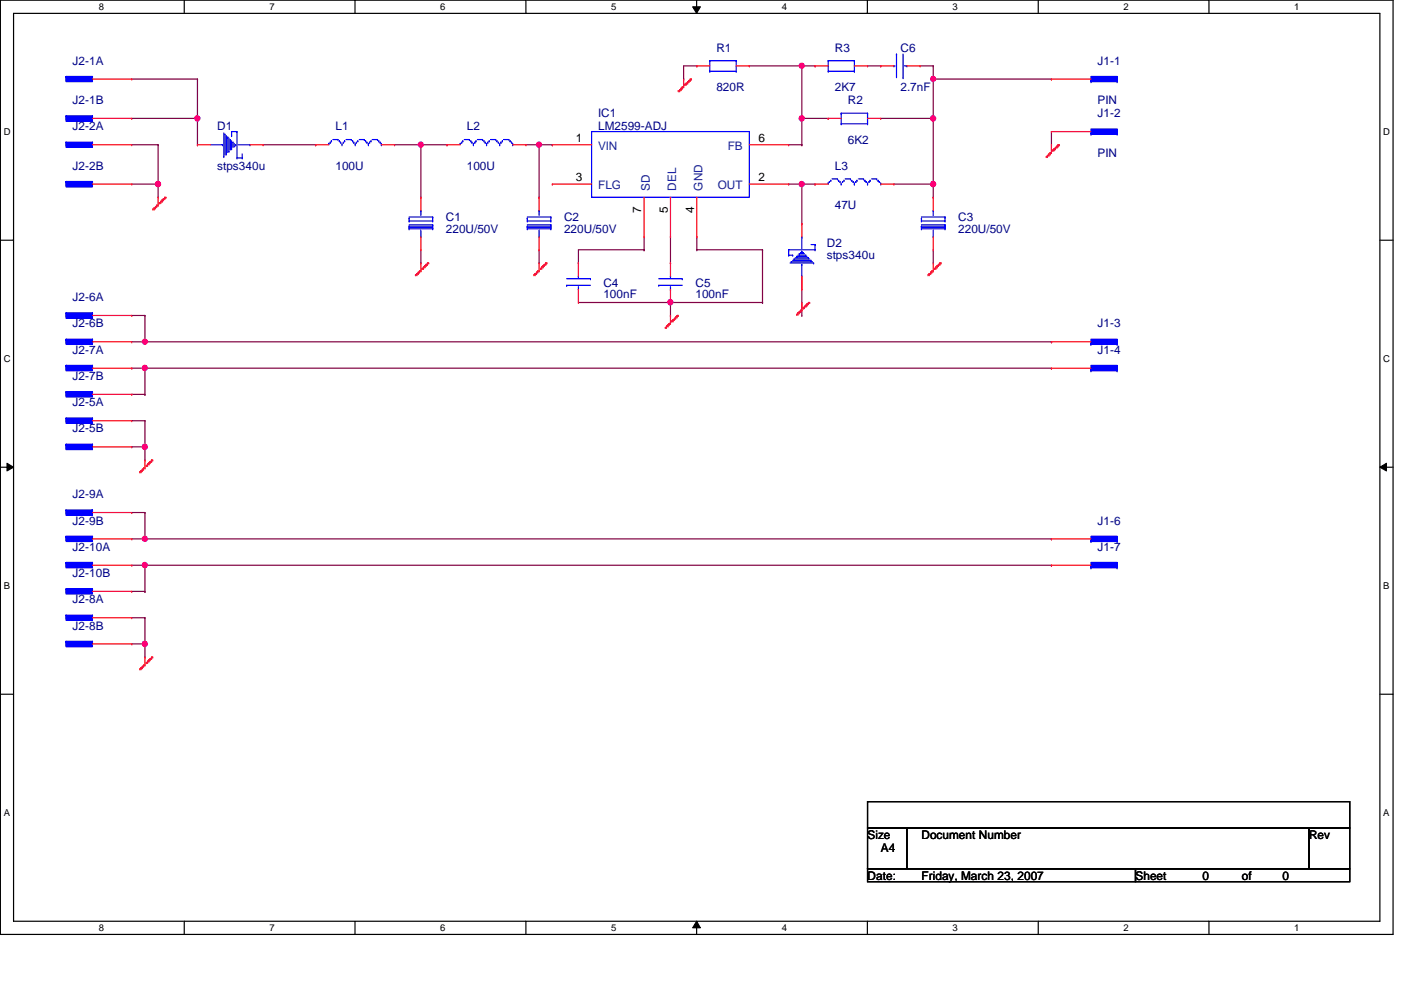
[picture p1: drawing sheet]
<svg xmlns="http://www.w3.org/2000/svg" width="297mm" height="210mm" viewBox="0 0 297 210" stroke-linecap="round" stroke-linejoin="round" font-family="sans-serif">
<path d="M.1 0h295.3v198.1h-295.3zM2.9 2.8h289.7v192.5h-289.7z" fill="none" stroke="#000" stroke-width=".25"/>
<g fill="#fff">
<path d="M21 .3h1.1v2.3h-1.1z"/>
<path d="M21 195.6h1.1v2.3h-1.1z"/>
</g>
<path d="M39.1 0v2.8M39.1 195.3v2.8" fill="none" stroke="#000" stroke-width=".25"/>
<g fill="#fff">
<path d="M57.1 .3h1.1v2.3h-1.1z"/>
<path d="M57.1 195.6h1.1v2.3h-1.1z"/>
</g>
<path d="M75.3 0v2.8M75.3 195.3v2.8" fill="none" stroke="#000" stroke-width=".25"/>
<g fill="#fff">
<path d="M93.3 .3h1.1v2.3h-1.1z"/>
<path d="M93.3 195.6h1.1v2.3h-1.1z"/>
</g>
<path d="M111.5 0v2.8M111.5 195.3v2.8" fill="none" stroke="#000" stroke-width=".25"/>
<g fill="#fff">
<path d="M129.6 .3h1.1v2.3h-1.1z"/>
<path d="M129.6 195.6h1.1v2.3h-1.1z"/>
</g>
<path d="M147.7 0v2.8M147.7 195.3v2.8" fill="none" stroke="#000" stroke-width=".25"/>
<path d="M146.9 1.4h1.6l-.8 1.4zM147.7 195.3l.8 1.4h-1.6z" fill="#000"/>
<path d="M146.9 1.4h1.6l-.8 1.4zM147.7 195.3l.8 1.4h-1.6z" fill="none" stroke="#000" stroke-width=".21"/>
<g fill="#fff">
<path d="M165.8 .3h1.1v2.3h-1.1z"/>
<path d="M165.8 195.6h1.1v2.3h-1.1z"/>
</g>
<path d="M183.9 0v2.8M183.9 195.3v2.8" fill="none" stroke="#000" stroke-width=".25"/>
<g fill="#fff">
<path d="M202 .3h1.1v2.3h-1.1z"/>
<path d="M202 195.6h1.1v2.3h-1.1z"/>
</g>
<path d="M220.1 0v2.8M220.1 195.3v2.8" fill="none" stroke="#000" stroke-width=".25"/>
<g fill="#fff">
<path d="M238.2 .3h1.1v2.3h-1.1z"/>
<path d="M238.2 195.6h1.1v2.3h-1.1z"/>
</g>
<path d="M256.3 0v2.8M256.3 195.3v2.8" fill="none" stroke="#000" stroke-width=".25"/>
<g fill="#fff">
<path d="M274.4 .3h1.1v2.3h-1.1z"/>
<path d="M274.4 195.6h1.1v2.3h-1.1z"/>
<path d="M.8 26.9h1.4v2.2h-1.4z"/>
<path d="M293.3 26.9h1.4v2.2h-1.4z"/>
<path d="M.8 75h1.4v2.2h-1.4z"/>
<path d="M293.3 75h1.4v2.2h-1.4z"/>
</g>
<path d="M.1 50.9h2.8M292.6 50.9h2.8" fill="none" stroke="#000" stroke-width=".25"/>
<g fill="#fff">
<path d="M.8 123.1h1.3v2.2h-1.3z"/>
<path d="M293.3 123.1h1.3v2.2h-1.3z"/>
</g>
<path d="M.1 99.1h2.8M292.6 99.1h2.8" fill="none" stroke="#000" stroke-width=".25"/>
<path d="M1.5 98.2l1.4 .9-1.4 .8zM292.6 99.1l1.4-.9v1.7z" fill="#000"/>
<path d="M1.5 98.2l1.4 .9-1.4 .8zM292.6 99.1l1.4-.9v1.7z" fill="none" stroke="#000" stroke-width=".21"/>
<g fill="#fff">
<path d="M.8 171.2h1.3v2.3h-1.3z"/>
<path d="M293.3 171.2h1.3v2.3h-1.3z"/>
</g>
<path d="M.1 147.2h2.8M292.6 147.2h2.8" fill="none" stroke="#000" stroke-width=".25"/>
<g fill="none" stroke="#800040" stroke-width=".25">
<path d="M27.9 16.8h14M41.9 16.8h.1M144.9 14h2.8M147.7 14h.1M158.9 14h11.1M170 14h.1M183.9 14h2.8M186.7 14h.1M195.1 14h2.8M197.9 14h.1M197.9 16.8h25M222.9 16.8h.1"/>
<path d="M27.9 25.1h14M41.9 25.1h.1"/>
</g>
<circle cx="41.8" cy="25.1" r=".55" fill="#f0f"/>
<circle cx="41.8" cy="25.1" r=".55" fill="none" stroke="#f0f" stroke-width=".25"/>
<path d="M27.9 30.7h5.6M33.5 30.7h.1M55.8 30.7h11.1M66.9 30.7h.1M83.6 30.7h5.6M89.2 30.7h.1M111.5 30.7h2.8M114.3 30.7h.1M170 25.1h5.6M175.6 25.1h.1M186.7 25.1h11.2M197.9 25.1h.1" fill="none" stroke="#800040" stroke-width=".25"/>
<circle cx="114.3" cy="30.7" r=".54" fill="#f0f"/>
<circle cx="114.3" cy="30.7" r=".54" fill="none" stroke="#f0f" stroke-width=".25"/>
<g fill="none" stroke="#800040" stroke-width=".25">
<path d="M27.9 39h5.6M33.5 39h.1M167.2 30.7h2.8M167.2 39h2.8M170 30.7h.1M170 39h.1M189.5 39h8.4M197.9 39h.1M122.6 53h14M136.6 53h.1M147.7 53h14M161.7 53h.1"/>
<path d="M122.6 64.1h19.6M142.2 64.1h.1"/>
</g>
<circle cx="142.1" cy="64.1" r=".55" fill="#f0f"/>
<circle cx="142.1" cy="64.1" r=".55" fill="none" stroke="#f0f" stroke-width=".25"/>
<path d="M27.9 66.9h2.8M27.9 72.5h2.8M30.7 66.9h.1M30.7 72.5h.1" fill="none" stroke="#800040" stroke-width=".25"/>
<circle cx="30.7" cy="72.4" r=".54" fill="#f0f"/>
<circle cx="30.7" cy="72.4" r=".54" fill="none" stroke="#f0f" stroke-width=".25"/>
<path d="M27.9 78.1h2.8M30.7 78.1h.1" fill="none" stroke="#800040" stroke-width=".25"/>
<circle cx="30.7" cy="78" r=".55" fill="#f0f"/>
<circle cx="30.7" cy="78" r=".55" fill="none" stroke="#f0f" stroke-width=".25"/>
<path d="M27.9 83.6h2.8M27.9 89.2h2.8M27.9 94.7h2.8M30.7 83.6h.1M30.7 89.2h.1M30.7 94.7h.1M27.9 108.7h2.8M27.9 114.3h2.8M30.7 108.7h.1M30.7 114.3h.1" fill="none" stroke="#800040" stroke-width=".25"/>
<circle cx="30.7" cy="114.2" r=".54" fill="#f0f"/>
<circle cx="30.7" cy="114.2" r=".54" fill="none" stroke="#f0f" stroke-width=".25"/>
<path d="M27.9 119.8h2.8M30.7 119.8h.1" fill="none" stroke="#800040" stroke-width=".25"/>
<circle cx="30.7" cy="119.8" r=".55" fill="#f0f"/>
<circle cx="30.7" cy="119.8" r=".55" fill="none" stroke="#f0f" stroke-width=".25"/>
<path d="M27.9 125.4h2.8M27.9 131h2.8M27.9 136.5h2.8M30.7 125.4h.1M30.7 131h.1M30.7 136.5h.1" fill="none" stroke="#800040" stroke-width=".25"/>
<circle cx="30.7" cy="136.5" r=".55" fill="#f0f"/>
<circle cx="30.7" cy="136.5" r=".55" fill="none" stroke="#f0f" stroke-width=".25"/>
<path d="M30.7 72.5h.1M30.7 66.9v5.6M30.7 78.1v5.5M30.7 83.6h.1M30.7 94.7h.1M30.7 89.2v5.5" fill="none" stroke="#800040" stroke-width=".25"/>
<circle cx="30.7" cy="94.7" r=".55" fill="#f0f"/>
<circle cx="30.7" cy="94.7" r=".55" fill="none" stroke="#f0f" stroke-width=".25"/>
<path d="M33.5 39h.1M33.5 30.7v8.3M30.7 114.3h.1M30.7 108.7v5.6M30.7 119.8v5.6M30.7 125.4h.1M30.7 136.5h.1M30.7 131v5.5" fill="none" stroke="#800040" stroke-width=".25"/>
<circle cx="33.5" cy="39" r=".55" fill="#f0f"/>
<circle cx="33.5" cy="39" r=".55" fill="none" stroke="#f0f" stroke-width=".25"/>
<path d="M41.9 16.8v8.3M41.9 25.1h.1M89.2 30.7v11.1M89.2 41.8h.1" fill="none" stroke="#800040" stroke-width=".25"/>
<circle cx="89.2" cy="30.7" r=".54" fill="#f0f"/>
<circle cx="89.2" cy="30.7" r=".54" fill="none" stroke="#f0f" stroke-width=".25"/>
<g fill="none" stroke="#800040" stroke-width=".25">
<path d="M144.9 16.8h.1M144.9 14v2.8M170 14v11.1M114.3 30.7v11.1M170 25.1h.1M89.2 55.8h.1M89.2 53v2.8M114.3 41.8h.1M114.3 55.8h.1M114.3 53v2.8M122.6 55.8h.1M122.6 53v2.8"/>
<path d="M136.6 53h.1M136.6 50.2v2.8M142.2 55.8h.1M142.2 50.2v5.6M147.7 53h.1M147.7 50.2v2.8M161.7 53v11.1M142.2 66.9h.1M142.2 64.1v2.8M161.7 64.1h.1"/>
</g>
<circle cx="170" cy="13.9" r=".54" fill="#f0f"/>
<circle cx="170" cy="13.9" r=".54" fill="none" stroke="#f0f" stroke-width=".25"/>
<circle cx="170" cy="25.1" r=".55" fill="#f0f"/>
<circle cx="170" cy="25.1" r=".55" fill="none" stroke="#f0f" stroke-width=".25"/>
<path d="M170 39v8.4M170 47.4h.1" fill="none" stroke="#800040" stroke-width=".25"/>
<circle cx="170" cy="39" r=".55" fill="#f0f"/>
<circle cx="170" cy="39" r=".55" fill="none" stroke="#f0f" stroke-width=".25"/>
<path d="M197.9 16.8h.1M197.9 14v2.8M170 58.5v8.4M170 66.9h.1" fill="none" stroke="#800040" stroke-width=".25"/>
<circle cx="197.8" cy="16.7" r=".54" fill="#f0f"/>
<circle cx="197.8" cy="16.7" r=".54" fill="none" stroke="#f0f" stroke-width=".25"/>
<path d="M170 14h2.8M172.8 14h.1M197.9 16.8v8.3M197.9 25.1h.1M222.9 30.7h.1M222.9 27.9v2.8M197.9 55.8h.1M197.9 53v2.8" fill="none" stroke="#800040" stroke-width=".25"/>
<circle cx="197.8" cy="25.1" r=".55" fill="#f0f"/>
<circle cx="197.8" cy="25.1" r=".55" fill="none" stroke="#f0f" stroke-width=".25"/>
<path d="M41.9 30.7h.1M41.9 25.1v5.6M170 30.7h.1M170 25.1v5.6M197.9 39h.1M197.9 25.1v13.9" fill="none" stroke="#800040" stroke-width=".25"/>
<circle cx="197.8" cy="39" r=".55" fill="#f0f"/>
<circle cx="197.8" cy="39" r=".55" fill="none" stroke="#f0f" stroke-width=".25"/>
<g fill="none" stroke="#800040" stroke-width=".25">
<path d="M33.5 39v2.8M89.2 30.7h5.6M94.8 30.7h.1M114.3 30.7h2.8M117.1 30.7h.1M170 39h2.8M172.8 39h.1M197.9 39v2.8M33.5 41.8h.1M197.9 41.8h.1M30.7 72.5h192.2M30.7 78.1h192.2"/>
<path d="M142.2 64.1h19.5M161.7 64.1h.1M222.9 72.5h.1M222.9 78.1h.1M30.7 97.5h.1M30.7 94.7v2.8M30.7 114.3h192.2M30.7 119.8h192.2M222.9 114.3h.1M222.9 119.8h.1M30.7 139.3h.1M30.7 136.5v2.8"/>
</g>
<g fill="none" stroke="#f00" stroke-width=".25">
<path d="M143.8 19.3h.1M143.8 19.3h.3M144.1 19h.1M144.1 19.3h.1M144.1 19h.3M144.1 19v.3M144.4 18.7h.1M144.4 19h.1M144.4 18.7h.2M144.4 18.7v.3M144.6 18.4h.1M144.6 18.7h.1"/>
<path d="M144.6 18.4h.3M144.6 18.4v.3M144.9 18.4h.1M144.9 16.8v1.6M145.2 17.9h.1M145.2 17.9v.3M145.2 17.9h.3M145.5 17.9h.1M145.5 17.6h.1M145.5 17.6v.3M145.5 17.6h.3M145.8 17.6h.1"/>
<path d="M145.8 17.3h.1M145.8 17.3v.3M145.8 17.3h.2M146 17.3h.1M146 17.1h.1M146 17.1v.2M146 17.1h.3M146.3 17.1h.1M146.3 16.8h.1M146.3 16.8v.3M146.3 16.8h.3M146.6 16.8h.1"/>
<path d="M117.1 30.7h.1M117.1 39h.1M117.1 30.7h8.3M117.1 39h8.3M158.9 30.7h8.3M158.9 39h8.3M167.2 30.7h.1M167.2 39h.1M221.8 33.2h.1M221.8 33.2h.3M222.1 32.9h.1M222.1 33.2h.1"/>
<path d="M222.1 32.9h.3M222.1 32.9v.3M222.4 32.6h.1M222.4 32.9h.1M222.4 32.6h.3M222.4 32.6v.3M222.7 32.3h.1M222.7 32.6h.1M222.7 32.3h.2M222.7 32.3v.3M222.9 32.3h.1M222.9 30.7v1.6"/>
<path d="M223.2 31.8h.1M223.2 31.8v.3M223.2 31.8h.3M223.5 31.8h.1M223.5 31.5h.1M223.5 31.5v.3M223.5 31.5h.3M223.8 31.5h.1M223.8 31.2h.1M223.8 31.2v.3M223.8 31.2h.3M224.1 31.2h.1"/>
<path d="M224.1 31h.1M224.1 31v.2M224.1 31h.2M224.3 31h.1M224.3 30.7h.1M224.3 30.7v.3M224.3 30.7h.3M224.6 30.7h.1M32.4 44.3h.1M32.4 44.3h.3M32.7 44.1h.1M32.7 44.3h.1"/>
<path d="M32.7 44.1h.3M32.7 44.1v.2M33 43.8h.1M33 44.1h.1M33 43.8h.2M33 43.8v.3M33.2 43.5h.1M33.2 43.8h.1M33.2 43.5h.3M33.2 43.5v.3M33.5 43.5h.1M33.5 41.8v1.7"/>
<path d="M33.8 43h.1M33.8 43v.2M33.8 43h.3M34.1 43h.1M34.1 42.7h.1M34.1 42.7v.3M34.1 42.7h.3M34.4 42.7h.1M34.4 42.4h.1M34.4 42.4v.3M34.4 42.4h.2M34.6 42.4h.1"/>
<path d="M34.6 42.1h.1M34.6 42.1v.3M34.6 42.1h.3M34.9 42.1h.1M34.9 41.8h.1M34.9 41.8v.3M34.9 41.8h.3M35.2 41.8h.1M88.1 58.3h.1M88.1 58.3h.3M88.4 58h.1M88.4 58.3h.1"/>
<path d="M88.4 58h.3M88.4 58v.3M88.7 57.7h.1M88.7 58h.1M88.7 57.7h.2M88.7 57.7v.3M88.9 57.4h.1M88.9 57.7h.1M88.9 57.4h.3M88.9 57.4v.3M89.2 57.4h.1M89.2 55.8v1.6"/>
<path d="M89.5 56.9h.1M89.5 56.9h.3M89.5 56.9v.2M89.8 56.9h.1M89.8 56.6h.1M89.8 56.6h.3M89.8 56.6v.3M90.1 56.6h.1M90.1 56.3h.1M90.1 56.3h.2M90.1 56.3v.3M90.3 56.3h.1"/>
<path d="M90.3 56h.1M90.3 56h.3M90.3 56v.3M90.6 56h.1M90.6 55.8h.1M90.6 55.8h.3M90.6 55.8v.2M90.9 55.8h.1M113.2 58.3h.1M113.2 58.3h.2M113.4 58h.1M113.4 58.3h.1"/>
<path d="M113.4 58h.3M113.4 58v.3M113.7 57.7h.1M113.7 58h.1M113.7 57.7h.3M113.7 57.7v.3M114 57.4h.1M114 57.7h.1M114 57.4h.3M114 57.4v.3M114.3 57.4h.1M114.3 55.8v1.6"/>
<path d="M114.6 56.9h.1M114.6 56.9v.2M114.6 56.9h.2M114.8 56.9h.1M114.8 56.6h.1M114.8 56.6v.3M114.8 56.6h.3M115.1 56.6h.1M115.1 56.3h.1M115.1 56.3v.3M115.1 56.3h.3M115.4 56.3h.1"/>
<path d="M115.4 56h.1M115.4 56v.3M115.4 56h.3M115.7 56h.1M115.7 55.8h.1M115.7 55.8v.2M115.7 55.8h.2M115.9 55.8h.1M136.6 50.2h.1M136.6 41.8v8.4M142.2 50.2h.1M142.2 41.8v8.4"/>
<path d="M147.7 50.2h.1M147.7 41.8v8.4M196.8 58.3h.1M196.8 58.3h.2M197 58h.1M197 58.3h.1M197 58h.3M197 58v.3M197.3 57.7h.1M197.3 58h.1M197.3 57.7h.3M197.3 57.7v.3"/>
<path d="M197.6 57.4h.1M197.6 57.7h.1M197.6 57.4h.3M197.6 57.4v.3M197.9 57.4h.1M197.9 55.8v1.6M198.2 56.9h.1M198.2 56.9h.2M198.2 56.9v.2M198.4 56.9h.1M198.4 56.6h.1M198.4 56.6h.3"/>
<path d="M198.4 56.6v.3M198.7 56.6h.1M198.7 56.3h.1M198.7 56.3h.3M198.7 56.3v.3M199 56.3h.1M199 56h.1M199 56h.3M199 56v.3M199.3 56h.1M199.3 55.8h.1M199.3 55.8h.2"/>
<path d="M199.3 55.8v.2M199.5 55.8h.1M141.1 69.4h.1M141.1 69.4h.2M141.3 69.1h.1M141.3 69.4h.1M141.3 69.1h.3M141.3 69.1v.3M141.6 68.8h.1M141.6 69.1h.1M141.6 68.8h.3M141.6 68.8v.3"/>
<path d="M141.9 68.6h.1M141.9 68.8h.1M141.9 68.6h.3M141.9 68.6v.2M142.2 68.6h.1M142.2 66.9v1.7M142.4 68h.1M142.4 68v.3M142.4 68h.3M142.7 68h.1M142.7 67.7h.1M142.7 67.7v.3"/>
<path d="M142.7 67.7h.3M143 67.7h.1M143 67.5h.1M143 67.5v.2M143 67.5h.3M143.3 67.5h.1M143.3 67.2h.1M143.3 67.2v.3M143.3 67.2h.2M143.5 67.2h.1M143.5 66.9h.1M143.5 66.9v.3"/>
<path d="M143.5 66.9h.3M143.8 66.9h.1M168.9 66.6h.1M168.9 66.6h.3M169.2 66.3h.1M169.2 66.6h.1M169.2 66.3h.3M169.2 66.3v.3M169.5 66.1h.1M169.5 66.3h.1M169.5 66.1h.2M169.5 66.1v.2"/>
<path d="M169.7 65.8h.1M169.7 66.1h.1M169.7 65.8h.3M169.7 65.8v.3M170 65.8h.1M170 64.1v1.7M170.3 65.2h.1M170.3 65.2v.3M170.3 65.2h.3M170.6 65.2h.1M170.6 64.9h.1M170.6 64.9v.3"/>
<path d="M170.6 64.9h.3M170.9 64.9h.1M170.9 64.7h.1M170.9 64.7v.2M170.9 64.7h.2M171.1 64.7h.1M171.1 64.4h.1M171.1 64.4v.3M171.1 64.4h.3M171.4 64.4h.1M171.4 64.1h.1M171.4 64.1v.3"/>
<path d="M171.4 64.1h.3M171.7 64.1h.1M29.9 99.8h.1M29.9 99.8h.3M29.9 99.8v.2M30.2 99.5h.1M30.2 99.8h.1M30.2 99.5h.2M30.2 99.5v.3M30.4 99.2h.1M30.4 99.5h.1M30.4 99.2h.3"/>
<path d="M30.4 99.2v.3M30.7 99.2h.1M30.7 97.5v1.7M31 98.7h.1M31 98.7v.2M31 98.7h.3M31.3 98.7h.1M31.3 98.4h.1M31.3 98.4v.3M31.3 98.4h.3M31.6 98.4h.1M31.6 98.1h.1"/>
<path d="M31.6 98.1v.3M31.6 98.1h.2M31.8 98.1h.1M31.8 97.8h.1M31.8 97.8v.3M31.8 97.8h.3M32.1 97.8h.1M32.1 97.5h.1M32.1 97.5v.3M32.1 97.5h.3M32.4 97.5h.1M29.6 100h.1"/>
<path d="M29.6 100h.3M29.9 100h.1M30.7 139.3v1.7M31.6 139.9h.1M31.6 139.9v.3M31.6 139.9h.2M31.8 139.9h.1M31.8 139.6h.1M31.8 139.6v.3M31.8 139.6h.3M32.1 139.6h.1M32.1 139.3h.1"/>
<path d="M32.1 139.3v.3M32.1 139.3h.3M32.4 139.3h.1M29.6 141.8h.1M29.6 141.8h.3M29.9 141.6h.1M29.9 141.8h.1M29.9 141.6v.2M29.9 141.6h.3M30.2 141.3h.1M30.2 141.6h.1M30.2 141.3v.3"/>
<path d="M30.2 141.3h.2M30.4 141h.1M30.4 141.3h.1M30.4 141v.3M30.4 141h.3M30.7 141h.1M31 140.5h.1M31 140.5v.2M31 140.5h.3M31.3 140.5h.1M31.3 140.2h.1M31.3 140.2v.3"/>
<path d="M31.3 140.2h.3M31.6 140.2h.1"/>
</g>
<path d="M183.9 170h102.3v5.6h-102.3zM183.9 175.6h8.4v8.6h-8.4zM192.3 175.6h85.2v8.6h-85.2zM277.5 175.6h8.7v8.6h-8.7zM183.9 184.2h56.8v2.7h-56.8zM240.7 184.2h45.5v2.7h-45.5z" fill="none" stroke="#000" stroke-width=".25"/>
<path d="M125.4 27.9h33.5v13.9h-33.5z" fill="none" stroke="#00f" stroke-width=".25"/>
<path d="M14 16.2h5.6v1.1h-5.6z" fill-rule="evenodd" fill="#00f"/>
<path d="M14 16.2h5.6v1.1h-5.6zM14 16.2h.1M14 16.2v.9M19.6 16.2h.1M19.6 16.2v.3" fill="none" stroke="#00f" stroke-width=".25"/>
<path d="M19.6 16.8h8.3M27.9 16.8h.1" fill="none" stroke="#f00" stroke-width=".25"/>
<path d="M14 24.6h5.6v1.1h-5.6z" fill-rule="evenodd" fill="#00f"/>
<path d="M14 24.6h5.6v1.1h-5.6zM14 24.6h.1M14 24.6v.8M19.6 24.6h.1M19.6 24.6v.2" fill="none" stroke="#00f" stroke-width=".25"/>
<path d="M19.6 25.1h8.3M27.9 25.1h.1" fill="none" stroke="#f00" stroke-width=".25"/>
<path d="M14 30.1h5.6v1.1h-5.6z" fill-rule="evenodd" fill="#00f"/>
<path d="M14 30.1h5.6v1.1h-5.6zM14 30.1h.1M14 30.1v.9M19.6 30.1h.1M19.6 30.1v.3" fill="none" stroke="#00f" stroke-width=".25"/>
<path d="M19.6 30.7h8.3M27.9 30.7h.1" fill="none" stroke="#f00" stroke-width=".25"/>
<path d="M14 38.5h5.6v1.1h-5.6z" fill-rule="evenodd" fill="#00f"/>
<path d="M14 38.5h5.6v1.1h-5.6zM14 38.5h.1M14 38.5v.8M19.6 38.5h.1M19.6 38.5v.3" fill="none" stroke="#00f" stroke-width=".25"/>
<path d="M19.6 39h8.3M27.9 39h.1" fill="none" stroke="#f00" stroke-width=".25"/>
<path d="M14 66.3h5.6v1.2h-5.6z" fill-rule="evenodd" fill="#00f"/>
<path d="M14 66.3h5.6v1.2h-5.6zM14 66.3h.1M14 66.3v.9M19.6 66.3h.1M19.6 66.3v.3" fill="none" stroke="#00f" stroke-width=".25"/>
<path d="M19.6 66.9h8.3M27.9 66.9h.1" fill="none" stroke="#f00" stroke-width=".25"/>
<path d="M14 71.9h5.6v1.1h-5.6z" fill-rule="evenodd" fill="#00f"/>
<path d="M14 71.9h5.6v1.1h-5.6zM14 71.9h.1M14 71.9v.9M19.6 71.9h.1M19.6 71.9v.3" fill="none" stroke="#00f" stroke-width=".25"/>
<path d="M19.6 72.5h8.3M27.9 72.5h.1" fill="none" stroke="#f00" stroke-width=".25"/>
<path d="M14 77.5h5.6v1.1h-5.6z" fill-rule="evenodd" fill="#00f"/>
<path d="M14 77.5h5.6v1.1h-5.6zM14 77.5h.1M14 77.5v.8M19.6 77.5h.1M19.6 77.5v.3" fill="none" stroke="#00f" stroke-width=".25"/>
<path d="M19.6 78.1h8.3M27.9 78.1h.1" fill="none" stroke="#f00" stroke-width=".25"/>
<path d="M14 83.1h5.6v1.1h-5.6z" fill-rule="evenodd" fill="#00f"/>
<path d="M14 83.1h5.6v1.1h-5.6zM14 83.1h.1M14 83.1v.8M19.6 83.1h.1M19.6 83.1v.3" fill="none" stroke="#00f" stroke-width=".25"/>
<path d="M19.6 83.6h8.3M27.9 83.6h.1" fill="none" stroke="#f00" stroke-width=".25"/>
<path d="M14 88.6h5.6v1.1h-5.6z" fill-rule="evenodd" fill="#00f"/>
<path d="M14 88.6h5.6v1.1h-5.6zM14 88.6h.1M14 88.6v.9M19.6 88.6h.1M19.6 88.6v.3" fill="none" stroke="#00f" stroke-width=".25"/>
<path d="M19.6 89.2h8.3M27.9 89.2h.1" fill="none" stroke="#f00" stroke-width=".25"/>
<path d="M14 94.2h5.6v1.1h-5.6z" fill-rule="evenodd" fill="#00f"/>
<path d="M14 94.2h5.6v1.1h-5.6zM14 94.2h.1M14 94.2v.8M19.6 94.2h.1M19.6 94.2v.3" fill="none" stroke="#00f" stroke-width=".25"/>
<path d="M19.6 94.7h8.3M27.9 94.7h.1" fill="none" stroke="#f00" stroke-width=".25"/>
<path d="M14 108.1h5.6v1.2h-5.6z" fill-rule="evenodd" fill="#00f"/>
<path d="M14 108.1h5.6v1.2h-5.6zM14 108.1h.1M14 108.1v.9M19.6 108.1h.1M19.6 108.1v.3" fill="none" stroke="#00f" stroke-width=".25"/>
<path d="M19.6 108.7h8.3M27.9 108.7h.1" fill="none" stroke="#f00" stroke-width=".25"/>
<path d="M14 113.7h5.6v1.1h-5.6z" fill-rule="evenodd" fill="#00f"/>
<path d="M14 113.7h5.6v1.1h-5.6zM14 113.7h.1M14 113.7v.9M19.6 113.7h.1M19.6 113.7v.3" fill="none" stroke="#00f" stroke-width=".25"/>
<path d="M19.6 114.3h8.3M27.9 114.3h.1" fill="none" stroke="#f00" stroke-width=".25"/>
<path d="M14 119.3h5.6v1.1h-5.6z" fill-rule="evenodd" fill="#00f"/>
<path d="M14 119.3h5.6v1.1h-5.6zM14 119.3h.1M14 119.3v.8M19.6 119.3h.1M19.6 119.3v.2" fill="none" stroke="#00f" stroke-width=".25"/>
<path d="M19.6 119.8h8.3M27.9 119.8h.1" fill="none" stroke="#f00" stroke-width=".25"/>
<path d="M14 124.8h5.6v1.1h-5.6z" fill-rule="evenodd" fill="#00f"/>
<path d="M14 124.8h5.6v1.1h-5.6zM14 124.8h.1M14 124.8v.9M19.6 124.8h.1M19.6 124.8v.3" fill="none" stroke="#00f" stroke-width=".25"/>
<path d="M19.6 125.4h8.3M27.9 125.4h.1" fill="none" stroke="#f00" stroke-width=".25"/>
<path d="M14 130.4h5.6v1.1h-5.6z" fill-rule="evenodd" fill="#00f"/>
<path d="M14 130.4h5.6v1.1h-5.6zM14 130.4h.1M14 130.4v.8M19.6 130.4h.1M19.6 130.4v.3" fill="none" stroke="#00f" stroke-width=".25"/>
<path d="M19.6 131h8.3M27.9 131h.1" fill="none" stroke="#f00" stroke-width=".25"/>
<path d="M14 136h5.6v1.1h-5.6z" fill-rule="evenodd" fill="#00f"/>
<path d="M14 136h5.6v1.1h-5.6zM14 136h.1M14 136v.8M19.6 136h.1M19.6 136v.3" fill="none" stroke="#00f" stroke-width=".25"/>
<path d="M19.6 136.5h8.3M27.9 136.5h.1" fill="none" stroke="#f00" stroke-width=".25"/>
<path d="M231.3 16.2h5.6v1.1h-5.6z" fill-rule="evenodd" fill="#00f"/>
<path d="M231.3 16.2h5.6v1.1h-5.6zM231.3 17.3h.1M231.3 17.1v.2M236.9 17.3h.1M236.9 16.5v.8" fill="none" stroke="#00f" stroke-width=".25"/>
<path d="M222.9 16.8h.1M222.9 16.8h8.4" fill="none" stroke="#f00" stroke-width=".25"/>
<path d="M231.3 27.3h5.6v1.1h-5.6z" fill-rule="evenodd" fill="#00f"/>
<path d="M231.3 27.3h5.6v1.1h-5.6zM231.3 28.4h.1M231.3 28.2v.2M236.9 28.4h.1M236.9 27.6v.8" fill="none" stroke="#00f" stroke-width=".25"/>
<path d="M222.9 27.9h.1M222.9 27.9h8.4" fill="none" stroke="#f00" stroke-width=".25"/>
<path d="M231.3 71.9h5.6v1.1h-5.6z" fill-rule="evenodd" fill="#00f"/>
<path d="M231.3 71.9h5.6v1.1h-5.6zM231.3 73h.1M231.3 72.8v.2M236.9 73h.1M236.9 72.2v.8" fill="none" stroke="#00f" stroke-width=".25"/>
<path d="M222.9 72.5h.1M222.9 72.5h8.4" fill="none" stroke="#f00" stroke-width=".25"/>
<path d="M231.3 77.5h5.6v1.1h-5.6z" fill-rule="evenodd" fill="#00f"/>
<path d="M231.3 77.5h5.6v1.1h-5.6zM231.3 78.6h.1M231.3 78.3v.3M236.9 78.6h.1M236.9 77.8v.8" fill="none" stroke="#00f" stroke-width=".25"/>
<path d="M222.9 78.1h.1M222.9 78.1h8.4" fill="none" stroke="#f00" stroke-width=".25"/>
<path d="M231.3 113.7h5.6v1.1h-5.6z" fill-rule="evenodd" fill="#00f"/>
<path d="M231.3 113.7h5.6v1.1h-5.6zM231.3 114.8h.1M231.3 114.6v.2M236.9 114.8h.1M236.9 114v.8" fill="none" stroke="#00f" stroke-width=".25"/>
<path d="M222.9 114.3h.1M222.9 114.3h8.4" fill="none" stroke="#f00" stroke-width=".25"/>
<path d="M231.3 119.3h5.6v1.1h-5.6z" fill-rule="evenodd" fill="#00f"/>
<g fill="none" stroke="#00f" stroke-width=".25">
<path d="M150.5 12.9h.1M150.5 15.1h.1M150.5 12.9v2.2M150.5 12.9h5.6M150.5 15.1h5.6M156.1 12.9h.1M156.1 15.1h.1M156.1 12.9v2.2M175.6 12.9h.1M175.6 15.1h.1M175.6 12.9h5.5M175.6 15.1h5.5"/>
<path d="M175.6 12.9v2.2M181.1 12.9h.1M181.1 15.1h.1M181.1 12.9v2.2M189.5 14h.1M189.5 14h.3M190.1 11.5h.1M190.1 11.5v5M191.5 16.5h.1M191.5 11.5v5M191.7 14h.6M192.3 14h.1"/>
<path d="M44.7 30.7h2.5M47.2 30.7h.1M47.5 33.2h.1M47.5 28.2v5M47.7 28.4h.1M47.7 28.4v4.5M48 32.6h.1M48 28.7v3.9M48.3 29h.1M48.3 29v3.3M48.6 32.1h.1M48.6 29.3v2.8"/>
<path d="M48.8 29.6h.1M48.8 29.6v2.2M49.1 31.5h.1M49.1 27.9h.1M49.1 28.7h.1M49.1 27.9v.8M49.1 29.8v1.7M49.1 27.9h1.1M49.4 30.1h.1M49.4 30.1v1.1M49.7 31h.1M49.7 30.4v.6"/>
<path d="M49.9 30.7h.1M50.2 33.5h.1M50.2 27.9h.1M50.2 33.5h1.1M50.2 27.9v5.6M50.5 30.7h2.5M51.3 33.5h.1M51.3 32.6v.9M53 30.7h.1M69.7 30.4h.1M69.7 30.4v.3M70 30.1h.1"/>
<path d="M70.3 29.8h.1M70.6 29.6h1.1M71.7 29.6h.1M72 29.8h.1M72.2 30.1h.1M72.5 30.7h.1M72.5 30.4v.3M72.8 30.1h.1M73.1 29.8h.1M73.4 29.6h1.1M74.5 29.6h.1M74.8 29.8h.1"/>
<path d="M75 30.1h.1M75.3 30.7h.1M75.3 30.4v.3M75.6 30.1h.1M75.9 29.8h.1M76.2 29.6h1.1M77.3 29.6h.1M77.5 29.8h.1M77.8 30.1h.1M78.1 30.7h.1M78.1 30.4v.3M78.4 30.1h.1"/>
<path d="M78.7 29.8h.1M78.9 29.6h1.1M80 29.6h.1M80.3 29.8h.1M80.6 30.1h.1M80.9 30.7h.1M80.9 30.4v.3M97.6 30.4h.1M97.6 30.4v.3M97.9 30.1h.1M98.1 29.8h.1M98.4 29.6h1.1"/>
<path d="M99.5 29.6h.1M99.8 29.8h.1M100.1 30.1h.1M100.4 30.7h.1M100.4 30.4v.3M100.7 30.1h.1M100.9 29.8h.1M101.2 29.6h1.1M102.3 29.6h.1M102.6 29.8h.1M102.9 30.1h.1M103.2 30.7h.1"/>
<path d="M103.2 30.4v.3M103.4 30.1h.1M103.7 29.8h.1M104 29.6h1.1M105.1 29.6h.1M105.4 29.8h.1M105.7 30.1h.1M106 30.7h.1M106 30.4v.3M106.2 30.1h.1M106.5 29.8h.1M106.8 29.6h1.1"/>
<path d="M107.9 29.6h.1M108.2 29.8h.1M108.5 30.1h.1M108.7 30.7h.1M108.7 30.4v.3M175.6 38.8h.1M175.6 38.8v.2M175.8 38.5h.1M176.1 38.2h.1M176.4 37.9h1.1M177.5 37.9h.1M177.8 38.2h.1"/>
<path d="M178.1 38.5h.1M178.3 39h.1M178.3 24h.1M178.3 26.2h.1M178.3 24v2.2M178.3 38.8v.2M178.3 24h5.6M178.3 26.2h5.6M178.6 38.5h.1M178.9 38.2h.1M179.2 37.9h1.1M180.3 37.9h.1"/>
<path d="M180.6 38.2h.1M180.9 38.5h.1M181.1 39h.1M181.1 38.8v.2M181.4 38.5h.1M181.7 38.2h.1M182 37.9h1.1M183.1 37.9h.1M183.4 38.2h.1M183.6 38.5h.1M183.9 39h.1M183.9 24h.1"/>
<path d="M183.9 26.2h.1M183.9 24v2.2M183.9 38.8v.2M184.2 38.5h.1M184.5 38.2h.1M184.8 37.9h1.1M185.9 37.9h.1M186.2 38.2h.1M186.4 38.5h.1M186.7 39h.1M186.7 38.8v.2M86.7 46.9h.1"/>
<path d="M86.7 46.3h.1M86.7 48h.1M86.7 48.3h.1M86.7 48.5h.1M86.7 46h5M86.7 46.9h5M86.7 46.3v.6M86.7 48v.3M86.7 47.7h5M86.7 48h5M86.7 48.3h5M86.7 48.5h5"/>
<path d="M89.2 50.2h.1M89.2 44.6h.1M89.2 44.6v1.1M89.2 48.8v1.4M91.7 46h.1M91.7 46.9h.1M91.7 47.7h.1M91.7 48h.1M91.7 48.3h.1M91.7 48.5h.1M91.7 46v.9M91.7 47.7v.3"/>
<path d="M91.7 48.3v.2M111.8 46.9h.1M111.8 46.3h.1M111.8 48h.1M111.8 48.3h.1M111.8 48.5h.1M111.8 46h5M111.8 46.9h5M111.8 47.7h5M111.8 48h5M111.8 48.3h5M111.8 48.5h5"/>
<path d="M111.8 46.3v.6M111.8 48v.3M114.3 50.2h.1M114.3 44.6h.1M114.3 44.6v1.1M114.3 48.8v1.4M116.8 46h.1M116.8 46.9h.1M116.8 47.7h.1M116.8 48h.1M116.8 48.3h.1M116.8 48.5h.1"/>
<path d="M116.8 46v.9M116.8 47.7v.3M116.8 48.3v.2M120.1 59.1h5.1M122.6 58.5h.1M122.6 58.5v.3M125.2 59.1h.1M139.7 59.1h4.9M142.2 58.5h.1M142.2 58.5v.3M144.6 59.1h.1M167.2 53h.1"/>
<path d="M167.2 54.1h.1M167.2 54.1h.9M167.2 53h5.6M167.2 53v1.1M167.5 55.8h5M167.8 55.5h.1M167.8 55.5h4.5M168.1 54.1h.1M168.1 55.2h3.9M168.4 54.9h.1M168.4 54.9h3.3M168.6 54.7h2.8"/>
<path d="M168.9 54.4h.1M168.9 54.4h2.2M169.2 54.1h1.7M169.5 53.8h.1M169.5 53.8h1.1M169.7 53.6h.6M170 56h.1M170 53.3h.1M170 50.2h.1M170 50.2v2.5M170 56v2.5M170.3 53.6h.1"/>
<path d="M170.9 54.1h.1M171.4 54.7h.1M172 55.2h.1M172 51.9h.8M172.5 55.8h.1M172.8 51.9h.1M172.8 53h.1M172.8 51.9v1.1M195.4 46.9h.1M195.4 46.3h.1M195.4 48h.1M195.4 48.3h.1"/>
<path d="M195.4 48.5h.1M195.4 46h5M195.4 46.9h5M195.4 47.7h5M195.4 48h5M195.4 48.3h5M195.4 48.5h5M195.4 46.3v.6M195.4 48v.3M197.9 50.2h.1M197.9 44.6h.1M197.9 44.6v1.1"/>
<path d="M197.9 48.8v1.4M200.4 46h.1M200.4 46.9h.1M200.4 47.7h.1M200.4 48h.1M200.4 48.3h.1M200.4 48.5h.1M200.4 46v.9M200.4 47.7v.3M200.4 48.3v.2M120.1 60.5h.1M120.1 60.5h5.1"/>
<path d="M122.6 61.3h.1M122.6 60.8v.5M139.7 60.5h.1M139.7 60.5h4.9M142.2 61.3h.1M142.2 60.8v.5M231.3 119.3h5.6v1.1h-5.6zM236.9 119.5v.9M231.3 120.4h.1M231.3 120.1v.3M236.9 120.4h.1"/>
</g>
<g fill="none" stroke="#f00" stroke-width=".25">
<path d="M147.7 14h.1M147.7 14h2.8M156.1 14h2.8M158.9 14h.1M172.8 14h.1M172.8 14h2.8M181.1 14h2.8M183.9 14h.1M186.7 14h.1M186.7 14h2.8M192.3 14h2.8M195.1 14h.1"/>
<path d="M41.9 30.7h.1M41.9 30.7h2.8M53 30.7h2.8M55.8 30.7h.1M66.9 30.7h.1M66.9 30.7h2.8M80.9 30.7h2.7M83.6 30.7h.1M94.8 30.7h.1M94.8 30.7h2.8M108.7 30.7h2.8M111.5 30.7h.1"/>
<path d="M172.8 39h.1M172.8 39h2.8M175.6 25.1h.1M175.6 25.1h2.7M183.9 25.1h2.8M186.7 25.1h.1M186.7 39h2.8M189.5 39h.1M89.2 41.8h.1M89.2 53h.1M89.2 41.8v2.8M89.2 50.2v2.8"/>
<path d="M114.3 41.8h.1M114.3 53h.1M114.3 41.8v2.8M114.3 50.2v2.8M122.6 55.8h.1M122.6 55.8v2.7M142.2 55.8h.1M142.2 55.8v2.7M170 47.4h.1M170 47.4v2.8M170 58.5v2.8M197.9 41.8h.1"/>
<path d="M197.9 53h.1M197.9 41.8v2.8M197.9 50.2v2.8M122.6 64.1h.1M122.6 61.3v2.8M142.2 64.1h.1M142.2 61.3v2.8M170 61.3h.1M222.9 119.8h.1M222.9 119.8h8.4"/>
</g>
<circle cx="41.8" cy="25.1" r=".55" fill="#f0f"/>
<circle cx="41.8" cy="25.1" r=".55" fill="none" stroke="#f0f" stroke-width=".25"/>
<circle cx="114.3" cy="30.7" r=".54" fill="#f0f"/>
<circle cx="114.3" cy="30.7" r=".54" fill="none" stroke="#f0f" stroke-width=".25"/>
<circle cx="142.1" cy="64.1" r=".55" fill="#f0f"/>
<circle cx="142.1" cy="64.1" r=".55" fill="none" stroke="#f0f" stroke-width=".25"/>
<circle cx="30.7" cy="72.4" r=".54" fill="#f0f"/>
<circle cx="30.7" cy="72.4" r=".54" fill="none" stroke="#f0f" stroke-width=".25"/>
<circle cx="30.7" cy="78" r=".55" fill="#f0f"/>
<circle cx="30.7" cy="78" r=".55" fill="none" stroke="#f0f" stroke-width=".25"/>
<circle cx="30.7" cy="114.2" r=".54" fill="#f0f"/>
<circle cx="30.7" cy="114.2" r=".54" fill="none" stroke="#f0f" stroke-width=".25"/>
<circle cx="30.7" cy="119.8" r=".55" fill="#f0f"/>
<circle cx="30.7" cy="119.8" r=".55" fill="none" stroke="#f0f" stroke-width=".25"/>
<circle cx="30.7" cy="136.5" r=".55" fill="#f0f"/>
<circle cx="30.7" cy="136.5" r=".55" fill="none" stroke="#f0f" stroke-width=".25"/>
<circle cx="30.7" cy="94.7" r=".55" fill="#f0f"/>
<circle cx="30.7" cy="94.7" r=".55" fill="none" stroke="#f0f" stroke-width=".25"/>
<circle cx="33.5" cy="39" r=".55" fill="#f0f"/>
<circle cx="33.5" cy="39" r=".55" fill="none" stroke="#f0f" stroke-width=".25"/>
<circle cx="89.2" cy="30.7" r=".54" fill="#f0f"/>
<circle cx="89.2" cy="30.7" r=".54" fill="none" stroke="#f0f" stroke-width=".25"/>
<circle cx="170" cy="13.9" r=".54" fill="#f0f"/>
<circle cx="170" cy="13.9" r=".54" fill="none" stroke="#f0f" stroke-width=".25"/>
<circle cx="170" cy="25.1" r=".55" fill="#f0f"/>
<circle cx="170" cy="25.1" r=".55" fill="none" stroke="#f0f" stroke-width=".25"/>
<circle cx="170" cy="39" r=".55" fill="#f0f"/>
<circle cx="170" cy="39" r=".55" fill="none" stroke="#f0f" stroke-width=".25"/>
<circle cx="197.8" cy="16.7" r=".54" fill="#f0f"/>
<circle cx="197.8" cy="16.7" r=".54" fill="none" stroke="#f0f" stroke-width=".25"/>
<circle cx="197.8" cy="25.1" r=".55" fill="#f0f"/>
<circle cx="197.8" cy="25.1" r=".55" fill="none" stroke="#f0f" stroke-width=".25"/>
<circle cx="197.8" cy="39" r=".55" fill="#f0f"/>
<circle cx="197.8" cy="39" r=".55" fill="none" stroke="#f0f" stroke-width=".25"/>
<g font-size="2.5" fill="#000080">
<text x="151.9" y="10.9">R1</text>
<text x="177" y="10.9">R3</text>
<text x="190.9" y="10.9">C6</text>
<text x="15.4" y="13.7">J2-1A</text>
<text x="232.7" y="13.7">J1-1</text>
<text x="15.4" y="22.1">J2-1B</text>
<text x="151.9" y="19.3">820R</text>
<text x="177" y="19.3">2K7</text>
<text x="179.7" y="22.1">R2</text>
<text x="190.9" y="19.3">2.7nF</text>
<text x="232.7" y="22.1">PIN</text>
<text x="15.4" y="27.6">J2-2A</text>
<text x="46.1" y="27.6">D1</text>
<text x="71.1" y="27.6">L1</text>
<text x="99" y="27.6">L2</text>
<text x="126.8" y="24.8">IC1</text>
<text x="126.8" y="27.6">LM2599-ADJ</text>
<text x="232.7" y="24.8">J1-2</text>
<text x="15.4" y="36">J2-2B</text>
<text x="46.1" y="36">stps340u</text>
<text x="71.1" y="36">100U</text>
<text x="99" y="36">100U</text>
<text x="177" y="36">L3</text>
<text x="179.7" y="30.4">6K2</text>
<text x="232.7" y="33.2">PIN</text>
<text x="94.5" y="46.9">C1</text>
<text x="119.6" y="46.9">C2</text>
<text x="177" y="44.4">47U</text>
<text x="203.2" y="46.9">C3</text>
<text x="94.5" y="49.4">220U/50V</text>
<text x="119.6" y="49.4">220U/50V</text>
<text x="175.3" y="52.5">D2</text>
<text x="203.2" y="49.4">220U/50V</text>
<text x="175.3" y="54.9">stps340u</text>
<text x="15.4" y="63.8">J2-6A</text>
<text x="127.9" y="60.8">C4</text>
<text x="127.9" y="63.3">100nF</text>
<text x="147.4" y="60.8">C5</text>
<text x="147.4" y="63.3">100nF</text>
<text x="15.4" y="69.4">J2-6B</text>
<text x="232.7" y="69.4">J1-3</text>
<text x="15.4" y="75">J2-7A</text>
<text x="232.7" y="75">J1-4</text>
<text x="15.4" y="80.6">J2-7B</text>
<text x="15.4" y="86.1">J2-5A</text>
<text x="15.4" y="91.7">J2-5B</text>
<text x="15.4" y="105.6">J2-9A</text>
<text x="15.4" y="111.2">J2-9B</text>
<text x="232.7" y="111.2">J1-6</text>
<text x="15.4" y="116.8">J2-10A</text>
<text x="232.7" y="116.8">J1-7</text>
<text x="15.4" y="122.3">J2-10B</text>
<text x="15.4" y="127.9">J2-8A</text>
<text x="15.4" y="133.5">J2-8B</text>
</g>
<g font-size="2.5">
<text x="122.1" y="30.1">1</text>
<text x="160.8" y="30.1">6</text>
<text x="122.1" y="38.4">3</text>
<text x="160.8" y="38.4">2</text>
<text x="136" y="45.2" transform="rotate(-90 136 45.2)">7</text>
<text x="141.6" y="45.2" transform="rotate(-90 141.6 45.2)">5</text>
<text x="147.1" y="45.2" transform="rotate(-90 147.1 45.2)">4</text>
<text x="183.9" y="177.8">Size</text>
<text x="195.4" y="177.8">Document Number</text>
<text x="277.5" y="177.8">Rev</text>
<text x="186.7" y="180.6">A4</text>
<text x="183.9" y="186.5">Date:</text>
<text x="195.4" y="186.5">Friday, March 23, 2007</text>
<text x="240.7" y="186.5">Sheet</text>
<text x="255" y="186.5">0</text>
<text x="263.3" y="186.5">of</text>
<text x="271.9" y="186.5">0</text>
</g>
<g font-size="2.5" fill="#004080">
<text x="126.8" y="31.8">VIN</text>
<text x="154.3" y="31.8">FB</text>
<text x="126.8" y="40.2">FLG</text>
<text x="137.7" y="40.4" transform="rotate(-90 137.7 40.4)">SD</text>
<text x="143.3" y="40.4" transform="rotate(-90 143.3 40.4)">DEL</text>
<text x="148.9" y="40.4" transform="rotate(-90 148.9 40.4)">GND</text>
<text x="152.2" y="40.2">OUT</text>
</g>
<g font-size="2">
<text x="21" y="2.2">8</text>
<text x="57.1" y="2.2">7</text>
<text x="93.3" y="2.2">6</text>
<text x="129.6" y="2.2">5</text>
<text x="165.8" y="2.2">4</text>
<text x="202" y="2.2">3</text>
<text x="238.2" y="2.2">2</text>
<text x="274.4" y="2.2">1</text>
<text x=".8" y="28.7">D</text>
<text x="293.3" y="28.7">D</text>
<text x=".8" y="76.8">C</text>
<text x="293.3" y="76.8">C</text>
<text x=".8" y="124.9">B</text>
<text x="293.3" y="124.9">B</text>
<text x=".8" y="173.1">A</text>
<text x="293.3" y="173.1">A</text>
<text x="21" y="197.4">8</text>
<text x="57.1" y="197.4">7</text>
<text x="93.3" y="197.4">6</text>
<text x="129.6" y="197.4">5</text>
<text x="165.8" y="197.4">4</text>
<text x="202" y="197.4">3</text>
<text x="238.2" y="197.4">2</text>
<text x="274.4" y="197.4">1</text>
</g>
</svg>
